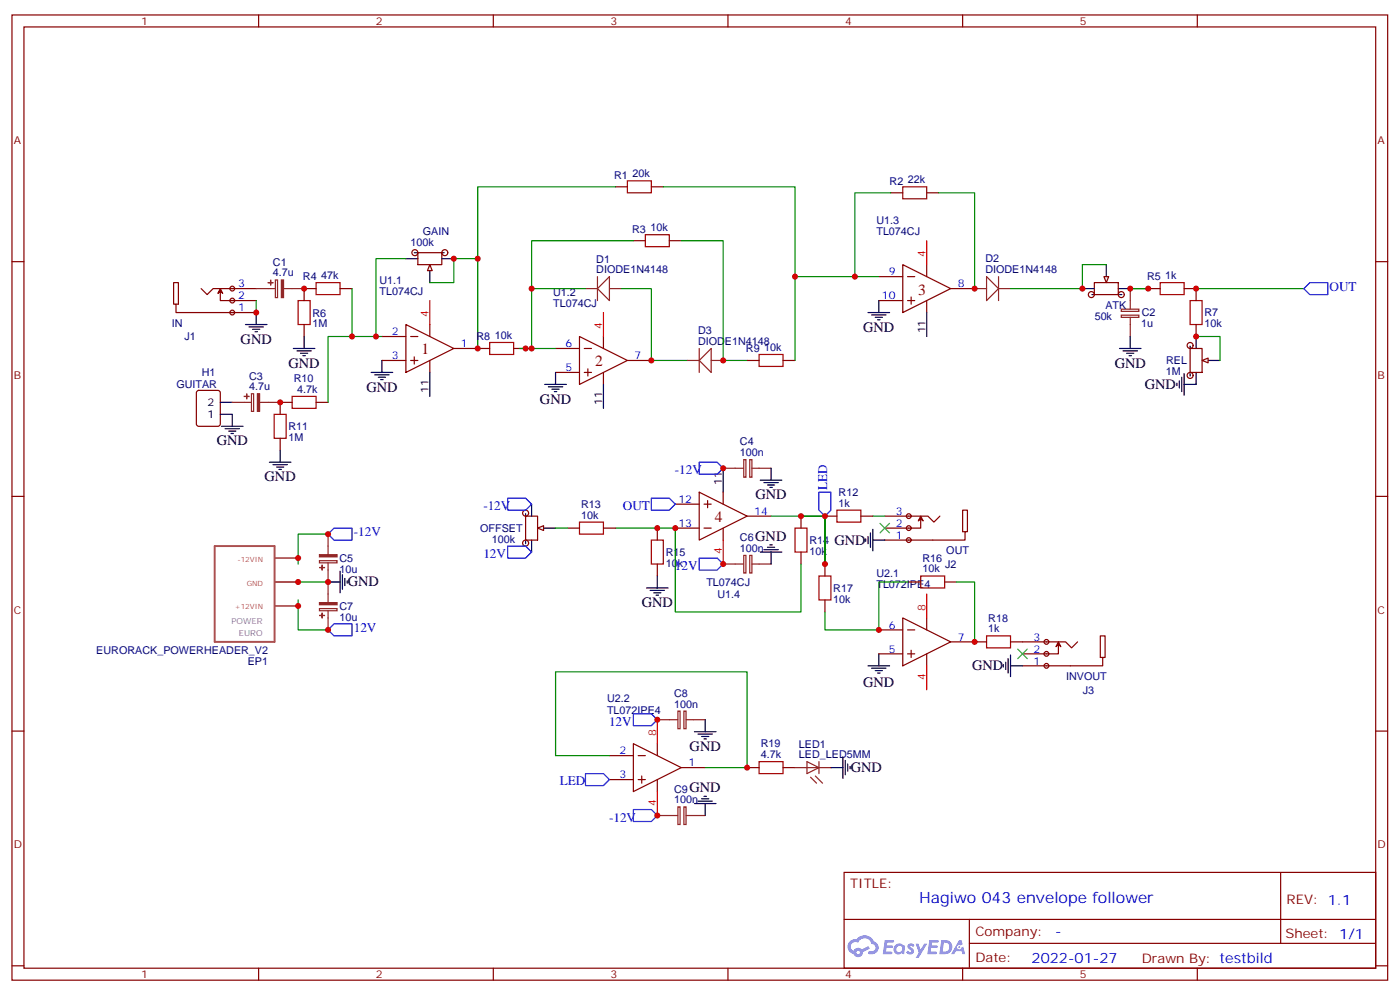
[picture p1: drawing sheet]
<svg xmlns="http://www.w3.org/2000/svg" width="413mm" height="293mm" viewBox="0 0 413 293" stroke-linecap="round" stroke-linejoin="round" font-family="sans-serif">
<g fill="none" stroke="#870000" stroke-width=".35">
<path d="M3.5 4.4h405.4v284.3h-405.4zM7.1 7.9h398.2v277.3h-398.2zM76.2 4.4v3.5M145.3 4.4v3.5M214.5 4.4v3.5M283.6 4.4v3.5M352.8 4.4v3.5M3.5 77.1h3.6M405.3 77.1h3.6M3.5 146.2h3.6M405.3 146.2h3.6M3.5 215.4h3.6"/>
<path d="M405.3 215.4h3.6M248.7 257h156.6v28.2h-156.6zM377.3 257v20.9M248.7 270.8h156.5M285.6 277.9h119.6M285.6 270.8v14.2M3.5 284.5h3.6M76.2 285.2v3.5M145.3 285.2v3.5M214.5 285.2v3.5M283.6 285.2v3.5M352.8 285.2v3.5"/>
<path d="M405.3 284.5h3.6"/>
</g>
<g fill="#5487ff">
<path d="M267.7 278.2a1.22 1.22 0 0 1 1.7 .2l-.4 .6a.47 .47 0 0 0-.3-.4 .47 .47 0 0 0-.5 .2l.1 .2a1.14 1.14 0 0 1 .8 1.8 1.14 1.14 0 0 1-1.9 0l-.2-.2 .5-.6 .7 .5a.29 .29 0 0 0 .3-.3 .29 .29 0 0 0-.2-.3 1.04 1.04 0 0 1-.6-1.7z"/>
<path d="M260.7 276.9h2.4l.3 .2-.2 .5-1.8 .1-.1 .8h1.5l.3 .4-.3 .4h-1.6l-.2 1.1h1.7l.2 .3-.2 .3-2.6 .1z"/>
<path d="M273.8 276.9h2.4l.3 .2-.1 .5-1.8 .1-.2 .8h1.6l.3 .4-.4 .4h-1.6l-.1 1.1h1.7l.2 .3-.2 .3-2.6 .1z"/>
<path d="M282.6 276.9h.7l.3 1.3-.6 .3a.69 .69 0 0 0-1 .3 .69 .69 0 0 0 .4 .9 .69 .69 0 0 0 .9-.6l.5-.2 .6 2.2h-.8l-.2-.9h-1.8l-.5 .9h-.8z"/>
<path d="M269.8 278h.8l.6 1.8 1.1-1.8h.9l-2.6 4.2h-.8l.9-1.5z"/>
<path d="M277.4 276.9l-.6 4.2h1.3a2.11 2.11 0 0 0 2.5-2.1 2.11 2.11 0 0 0-2.5-2.1zM278.1 277.7a1.39 1.39 0 0 1 1.7 1.4 1.39 1.39 0 0 1-1.8 1.3h-.3z"/>
<path d="M263.7 278.5a1.54 1.54 0 0 0-.1 2.2 1.54 1.54 0 0 0 2.2 .1l.6 .3 .3-2.3-.2-.3h-.4a1.49 1.49 0 0 0-2.4 0zM264 279.5a.94 .94 0 0 1 1.8 0 .94 .94 0 0 1-1.8 0z"/>
<path d="M250.4 277.3a2.18 2.18 0 0 0 1.1 3.7 1.44 1.44 0 0 0 1.6 .9 1.44 1.44 0 0 0 1.2-1.4l2-1.1-.5-.7-1.9 1a1.47 1.47 0 0 0-2.4 .4 1.39 1.39 0 0 1-.7-1.9 1.39 1.39 0 0 1 2-.5 2.12 2.12 0 0 1 2.2-1.3 2.12 2.12 0 0 1 1.9 1.7 1.14 1.14 0 0 1 1.1 1.4 1.14 1.14 0 0 1-1.7 .7 .43 .43 0 0 0-.5 .4 .43 .43 0 0 0 .4 .5 1.98 1.98 0 0 0 2.5-1.2 1.98 1.98 0 0 0-1.2-2.6 3.1 3.1 0 0 0-5.3-.6l-.9 .1zM252.3 280.6a.55 .55 0 0 1 1.1 0 .55 .55 0 0 1-1.1 0z"/>
<circle cx="282.6" cy="279" r=".26"/>
</g>
<path d="M63.3 160.9h17.6v28.2h-17.6z" fill="none" stroke="#a64a4a" stroke-width=".56"/>
<path d="M80.9 178.5h6.9M80.9 164.4h6.9M80.9 171.4h6.9" fill="none" stroke="#a64a4a" stroke-width=".35"/>
<path d="M96.7 157.3h-8.9v8.9M87.8 176.7v8.9h8.9M87.8 171.4h8.9" fill="none" stroke="#008700" stroke-width=".35"/>
<path d="M96.7 157.3l1.7-1.7h5.3v3.5h-5.3zM96.7 185.6l1.7-1.8h5.3v3.5h-5.3z" fill="none" stroke="#00f" stroke-width=".35"/>
<path d="M330.4 91.1h5.2v.6h-5.2zM330.4 92.9h5.2v.6h-5.2zM333 85v6M333 93.5v5.6M96.7 157.3v6M94.1 165.2h5.2v.6h-5.2zM94.1 179.3h5.2v.6h-5.2zM96.7 165.8v11.6M96.7 179.9v5.7" fill="none" stroke="#8c2424" stroke-width=".35"/>
<g fill="#8c2424" stroke="#8c2424" stroke-width=".35">
<path d="M94.1 163.4h5.2v.6h-5.2z"/>
<path d="M94.2 167.2h1.4z"/>
<path d="M94.9 166.5v1.4z"/>
<path d="M94.1 177.5h5.2v.7h-5.2z"/>
<path d="M94.2 181.3h1.4z"/>
<path d="M94.9 180.6v1.4z"/>
</g>
<g fill="none" stroke="#870000" stroke-width=".35">
<path d="M266 78l14.1 7-14.1 7.1zM273 78v3.5M112.5 99.1h7.1M119.6 95.6l14.1 7.1-14.1 7zM121 99.1h2.1M126.6 95.6v3.5M170.7 99.1l14.2 7.1-14.2 7zM177.8 99.1v3.6M258.9 81.5h7.1M258.9 88.5h7.1M267.4 81.5h2.1M267.4 88.5h2.1"/>
<path d="M268.5 87.5v2.1M273 88.5v3.6M280.1 85h7.1M112.5 106.2h7.1M121 106.2h2.1M122.1 105.1v2.1M126.6 106.2v3.5M133.7 102.7h7.1M163.7 102.7h7M163.7 109.7h7M172.2 102.7h2.1M172.2 109.7h2.1"/>
<path d="M173.2 108.7v2.1M177.8 109.7v3.5M184.9 106.2h7"/>
</g>
<path d="M273 70.9v7.1M126.6 88.5v7.1M177.8 92.1v7" fill="none" stroke="#f00" stroke-width=".35"/>
<path d="M273 92.1v7M126.6 109.7v7.1M177.8 113.2v7.1" fill="none" stroke="#000" stroke-width=".35"/>
<g fill="#f0f0f0" stroke="#870000" stroke-width=".35">
<circle cx="68.4" cy="92.1" r=".71"/>
<circle cx="68.4" cy="88.5" r=".71"/>
<circle cx="68.4" cy="85" r=".71"/>
</g>
<path d="M123.1 74.4h7.1v3.6h-7.1zM51.9 89.6h.7v-6.3h-1.4v6.3h.7v2.5h23.6M59.3 85l1.7 1.8 1.8-1.8h12.7M64.9 85.7l.7 .7-.7-1.4-.7 1.4 .7-.7v2.8h10.6" fill="none" stroke="#870000" stroke-width=".35"/>
<path d="M119.6 76.2h3.5M126.6 79.7v3.6M130.2 76.2h3.5" fill="none" stroke="#000" stroke-width=".35"/>
<path d="M126.6 78l.8 1.7h-1.5z" fill="#f0f0f0" stroke="#870000" stroke-width=".35"/>
<g fill="none" stroke="#000" stroke-width=".35">
<path d="M122.1 74.4h.7M130.2 74.4h.7M326 78v3.5M72.3 95.6h6.4M73.4 96.3h4.2M74.4 97h2.2M75.1 97.7h.7M75.5 92.1v3.5M89.6 99.1v3.6M255.8 92.1h6.3M256.8 92.8h4.3M257.9 93.5h2.1"/>
<path d="M258.6 94.2h.7M258.9 88.5v3.6M318.9 85h3.5M329.5 85h3.5M64.9 118.5h3.5M86.4 102.7h6.4M87.5 103.4h4.2M88.5 104.1h2.2M89.3 104.8h.7M109.4 109.7h6.3M110.4 110.4h4.3M111.5 111.1h2.1"/>
<path d="M112.2 111.8h.7M112.5 106.2v3.5M160.5 113.2h6.4M161.6 113.9h4.2M162.6 114.7h2.1M163.3 115.4h.7M163.7 109.7v3.5M64.9 122.1h3.5v3.5M65.3 125.6h6.3M66.3 126.3h4.3M67.4 127h2.1M68.1 127.7h.7"/>
<path d="M79.4 136.2h6.3M80.4 136.9h4.3M81.5 137.6h2.1M82.2 138.3h.7M82.5 132.6v3.6"/>
</g>
<g fill="none" stroke="#870000" stroke-width=".35">
<path d="M181.3 55h3.6M191.9 55h3.5M262.5 56.8h3.5M273 56.8h3.6M186.6 70.9h3.5M197.2 70.9h3.5M89.6 95.6v3.5M93.1 85h-3.5v3.5M100.2 85h3.5M322.4 83.3h7.1v3.5h-7.1zM58.1 115.2l.5-.2h5.6l.7 .4v9.5l-.5 .6-5.8 .1-.7-.5v-9.4zM86.1 118.5h-3.6v3.6"/>
<path d="M93.1 118.5h3.6M140.8 102.7h3.5M151.3 102.7h3.6M220.1 106.2h3.6M230.7 106.2h3.5M82.5 129.1v3.5"/>
<circle cx="122.2" cy="74.4" r=".88"/>
<circle cx="131.1" cy="74.4" r=".88"/>
</g>
<g fill="none" stroke="#008700" stroke-width=".35">
<path d="M181.3 55h-40.5v21.2M195.4 55h38.8v51.2M262.5 56.8h-10.6v24.7M276.6 56.8h10.6v28.2M119.6 76.2h-8.8v22.9M186.6 70.9h-30v14.1M200.7 70.9h12.4v35.3h7M75.5 88.5v3.6M103.7 85v14.1h8.8M103.7 99.1h-7v19.4M126.6 83.3h7.1v-7.1h7.1v26.5M172.5 85h-15.9v17.7"/>
<path d="M183.1 85h8.8v21.2h10.6M234.2 81.5h24.7M153.1 102.7h10.6"/>
</g>
<g fill="none" stroke="#8c2424" stroke-width=".35">
<path d="M75.5 85h5.6M81.1 82.5h.7v5.2h-.7zM83.6 85h6M172.5 85h3.5M176 85l3.6-3.5v7zM176 81.5v7M179.6 85h3.5M287.2 85h3.5M290.7 81.5l3.5 3.5-3.5 3.5zM294.2 85h3.5M294.2 81.5v7M68.4 118.5h5.7"/>
<path d="M74.1 116h.6v5.2h-.6zM76.6 118.5h5.9M202.5 106.2h3.5M206 106.2l3.5-3.5v7zM206 102.7v7M209.5 106.2h3.6"/>
</g>
<g fill="#8c2424" stroke="#8c2424" stroke-width=".35">
<path d="M82.9 82.5h.6v5.2h-.6z"/>
<path d="M79.7 82.6l.1 1.4z"/>
<path d="M79 83.3h1.4z"/>
<path d="M75.8 116h.7v5.2h-.7z"/>
<path d="M72.7 116.1v1.4z"/>
<path d="M72 116.8h1.4z"/>
</g>
<path d="M184.9 53.3h7v3.5h-7zM266 55h7v3.6h-7zM190.1 69.1h7.1v3.6h-7.1zM87.8 88.5h3.6v7.1h-3.6zM93.1 83.3h7.1v3.5h-7.1zM86.1 116.8h7v3.5h-7zM144.3 100.9h7v3.5h-7zM223.7 104.4h7v3.5h-7zM80.8 122.1h3.5v7h-3.5z" fill="none" stroke="#a10000" stroke-width=".35"/>
<path d="M325.3 81.5h1.4l-.7 1.8z" fill="#f0f0f0" stroke="#870000" stroke-width=".35"/>
<path d="M321.7 86.8h.7M329.8 86.8h.8M333 99.1v3.6M352.4 99.1v3.6M329.8 102.7h6.4M330.9 103.4h4.2M332 104.1h2.1M332.7 104.8h.7M352.4 109.7v3.5M356 106.2h3.5" fill="none" stroke="#000" stroke-width=".35"/>
<g fill="none" stroke="#870000" stroke-width=".35">
<path d="M338.3 85h3.5M348.9 85h3.5v3.5M352.4 95.6v3.5M350.7 102.7h3.5v7h-3.5z"/>
<circle cx="321.6" cy="86.8" r=".88"/>
<circle cx="330.4" cy="86.8" r=".88"/>
</g>
<path d="M326 78h-7.1v7h-21.2M333 85h5.3" fill="none" stroke="#008700" stroke-width=".35"/>
<path d="M341.8 83.3h7.1v3.5h-7.1zM350.7 88.5h3.5v7.1h-3.5z" fill="none" stroke="#a10000" stroke-width=".35"/>
<path d="M354.2 106.2l1.8-.7v1.4z" fill="#f0f0f0" stroke="#870000" stroke-width=".35"/>
<g fill="none" stroke="#000" stroke-width=".35">
<path d="M346.8 112.9v.7M347.5 112.2v2.1M348.2 111.1v4.3M348.9 113.2h3.5M348.9 110.1v6.3M350.7 102v.7M350.7 110.1v.7M213.1 137.9v7.1M156.6 148.5v3.5M156.6 159.1v3.5M160.2 155.6h3.5M190.5 173.2h6.3"/>
<path d="M191.6 173.9h4.2M192.6 174.6h2.1M193.3 175.3h.7M193.7 169.7v3.5"/>
</g>
<g fill="none" stroke="#870000" stroke-width=".35">
<path d="M154.9 152h3.5v7.1h-3.5zM167.2 155.6h3.5M177.8 155.6h3.5M193.7 155.6v3.5M199 155.6h7M199 148.5h7M206 145l14.1 7-14.1 7.1zM207.4 155.6h2.1M207.4 148.5h2.1M208.5 147.5v2.1M213.1 145v3.5M213.1 155.6v3.5"/>
<path d="M220.1 152h7.1M193.7 166.2v3.5"/>
<circle cx="350.7" cy="101.8" r=".88"/>
<circle cx="350.7" cy="110.6" r=".88"/>
</g>
<path d="M352.4 85h31.8M181.3 155.6h17.7v24.7h37v-14.1" fill="none" stroke="#008700" stroke-width=".35"/>
<path d="M213.1 159.1v7.1" fill="none" stroke="#f00" stroke-width=".35"/>
<path d="M384.2 85l1.7-1.7h5.3v3.5h-5.3zM191.9 146.8h5.3l1.8 1.7-1.8 1.8h-5.3z" fill="none" stroke="#00f" stroke-width=".35"/>
<path d="M170.7 153.8h7.1v3.5h-7.1zM191.9 159.1h3.5v7.1h-3.5z" fill="none" stroke="#a10000" stroke-width=".35"/>
<path d="M158.4 155.6l1.8-.7v1.4z" fill="#f0f0f0" stroke="#870000" stroke-width=".35"/>
<path d="M227.2 137.9v3.6M154.9 151.3v.7M154.9 159.5v.7M224 141.5h6.4M225.1 142.2h4.2M226.1 142.9h2.1M226.8 143.6h.7M224 162.6h6.4M225.1 161.9h4.2M226.1 161.2h2.1M226.8 160.5h.7M227.2 162.6v3.6" fill="none" stroke="#000" stroke-width=".35"/>
<g fill="none" stroke="#870000" stroke-width=".35">
<path d="M236 152v3.6M243.1 152h3.5M253.6 152h3.6M236 162.6v3.6"/>
<circle cx="154.9" cy="151.2" r=".88"/>
<circle cx="154.9" cy="160" r=".88"/>
</g>
<path d="M163.7 155.6h3.5M227.2 152h15.9v14.2" fill="none" stroke="#008700" stroke-width=".35"/>
<path d="M213.1 137.9h6M219.1 135.4h.7v5.2h-.7zM220.9 135.4h.6v5.2h-.6zM221.5 137.9h5.7M213.1 166.2h6M219.1 163.6h.7v5.2h-.7zM220.9 163.6h.6v5.2h-.6zM221.5 166.2h5.7" fill="none" stroke="#8c2424" stroke-width=".35"/>
<path d="M206 136.2h5.3l1.8 1.7-1.8 1.8h-5.3zM206 164.4h5.3l1.8 1.8-1.8 1.7h-5.3z" fill="none" stroke="#00f" stroke-width=".35"/>
<path d="M234.2 155.6h3.6v7h-3.6zM246.6 150.3h7v3.5h-7z" fill="none" stroke="#a10000" stroke-width=".35"/>
<g fill="#f0f0f0" stroke="#870000" stroke-width=".35">
<circle cx="267.8" cy="159.1" r=".71"/>
<circle cx="267.8" cy="155.6" r=".71"/>
<circle cx="267.8" cy="152" r=".71"/>
</g>
<g fill="none" stroke="#870000" stroke-width=".35">
<path d="M260.7 152h12.7l1.8 1.8 1.7-1.8M271.3 152.8l-.7 .7 .7-1.5 .7 1.5-.7-.7v2.8h-10.6M284.3 156.6h-.7v-6.3h1.4v6.3h-.7v2.5h-23.6M243.1 166.2v3.5M243.1 176.7v3.6M267.8 171.4h3.5M278.3 171.4h3.6M258.9 185.6h7.1M258.9 192.6h7.1M266 182l14.1 7.1-14.1 7zM267.4 185.6h2.1M267.4 192.6h2.1"/>
<path d="M268.5 191.6v2.1M273 182v3.6M273 192.6v3.5M280.1 189.1h10.6M297.7 189.1h3.6M186.6 219.1l14.1 7-14.1 7.1zM193.7 219.1v3.5M179.6 222.6h7M179.6 229.7h7M188 222.6h2.1M188 229.7h2.1M189.1 228.6v2.1"/>
<path d="M193.7 229.7v3.5M200.7 226.1h7.1M220.1 226.1h3.6M230.7 226.1h3.5"/>
</g>
<path d="M236 152h7.1v14.2v-14.2M257.2 152h3.5M267.8 171.4h-8.9v14.2h-15.8v-5.3M281.9 171.4h5.3v17.7M179.6 222.6h-15.9v-24.7h56.4v28.2h-12.3" fill="none" stroke="#008700" stroke-width=".35"/>
<path d="M259.3 154.2l2.8 2.8M262.1 154.2l-2.8 2.8" fill="none" stroke="#3c3" stroke-width=".35"/>
<g fill="none" stroke="#000" stroke-width=".35">
<path d="M255.1 158.8v.7M255.8 158v2.2M256.5 157v4.2M257.2 159.1h3.5M257.2 155.9v6.4M255.8 196.1h6.3M256.8 196.8h4.3M257.9 197.6h2.1M258.6 198.3h.7M258.9 192.6v3.5M204.6 215.5h6.4M205.7 216.3h4.2"/>
<path d="M206.7 217h2.1M207.4 217.7h.7M207.8 212v3.5M204.6 236.7h6.4M205.7 236h4.2M206.7 235.3h2.1M207.4 234.6h.7M207.8 236.7v3.5M244.8 226.1h3.6M248.4 223v6.3M249.1 224v4.2M249.8 225.1v2.1"/>
<path d="M250.5 225.8v.7"/>
</g>
<path d="M241.3 169.7h3.5v7h-3.5zM271.3 169.7h7v3.5h-7zM290.7 187.3h7v3.6h-7zM223.7 224.4h7v3.5h-7z" fill="none" stroke="#a10000" stroke-width=".35"/>
<path d="M273 175v7M273 196.1v7.1M193.7 212v7.1M193.7 233.2v7" fill="none" stroke="#f00" stroke-width=".35"/>
<path d="M241.3 145h3.5v5.3l-1.7 1.7-1.8-1.7zM186.6 210.3h5.3l1.8 1.7-1.8 1.8h-5.3zM172.5 227.9h5.3l1.8 1.8-1.8 1.7h-5.3zM186.6 238.5h5.3l1.8 1.7-1.8 1.8h-5.3z" fill="none" stroke="#00f" stroke-width=".35"/>
<g fill="none" stroke="#8c2424" stroke-width=".35">
<path d="M193.7 212h6M199.7 209.5h.7v5.2h-.7zM201.5 209.5h.6v5.2h-.6zM202.1 212h5.7M199.7 237.7h.7v5.2h-.7zM201.5 237.7h.6v5.2h-.6zM234.2 226.1h10.6M237.8 224.4l3.5 1.7-3.5 1.8zM238.8 229l1.8 1.7M240.2 228.6l2.2 2.1M241.3 224.4v3.5M193.7 240.2h6"/>
<path d="M202.1 240.2h5.7"/>
</g>
<g fill="#f0f0f0" stroke="#870000" stroke-width=".35">
<circle cx="308.3" cy="196.1" r=".71"/>
<circle cx="308.3" cy="192.6" r=".71"/>
<circle cx="308.3" cy="189.1" r=".71"/>
</g>
<path d="M301.3 189.1h12.7l1.7 1.8 1.8-1.8M311.9 189.8l-.8 .7 .8-1.4 .7 1.4-.7-.7v2.8h-10.6M324.9 193.7h-.7v-6.4h1.4v6.4h-.7v2.4h-23.6" fill="none" stroke="#870000" stroke-width=".35"/>
<path d="M299.9 191.2l2.8 2.8M302.7 191.2l-2.8 2.8" fill="none" stroke="#3c3" stroke-width=".35"/>
<path d="M96.7 171.4h3.5M100.2 168.3v6.3M100.9 169.3v4.3M101.6 170.4v2.1M102.3 171.1v.7M295.6 195.8v.7M296.3 195.1v2.1M297 194v4.3M297.7 196.1h3.6M297.7 193v6.3" fill="none" stroke="#000" stroke-width=".35"/>
<path d="M352.4 99.1h7.1v7.1" fill="none" stroke="#008700" stroke-width=".35"/>
<path d="M149.6 146.8h5.3l1.7 1.7-1.7 1.8h-5.3zM149.6 160.9h5.3l1.7 1.7-1.7 1.8h-5.3z" fill="none" stroke="#00f" stroke-width=".35"/>
<g fill="#c00">
<circle cx="87.8" cy="171.4" r=".88"/>
<circle cx="87.8" cy="164.4" r=".88"/>
<circle cx="87.8" cy="178.5" r=".88"/>
<circle cx="96.7" cy="171.4" r=".88"/>
<circle cx="96.7" cy="157.3" r=".88"/>
<circle cx="96.7" cy="185.6" r=".88"/>
<circle cx="75.5" cy="92.1" r=".88"/>
<circle cx="82.6" cy="118.5" r=".88"/>
<circle cx="89.6" cy="85" r=".88"/>
<circle cx="103.7" cy="99.1" r=".88"/>
<circle cx="110.8" cy="99.1" r=".88"/>
<circle cx="133.7" cy="76.2" r=".88"/>
<circle cx="140.8" cy="102.7" r=".88"/>
<circle cx="154.9" cy="102.7" r=".88"/>
<circle cx="156.6" cy="102.7" r=".88"/>
<circle cx="191.9" cy="106.2" r=".88"/>
<circle cx="156.6" cy="85" r=".88"/>
<circle cx="213.1" cy="106.2" r=".88"/>
<circle cx="140.8" cy="76.2" r=".88"/>
<circle cx="234.2" cy="81.5" r=".88"/>
<circle cx="251.9" cy="81.5" r=".88"/>
<circle cx="287.2" cy="85" r=".88"/>
<circle cx="333" cy="85" r=".88"/>
<circle cx="338.3" cy="85" r=".88"/>
<circle cx="352.4" cy="85" r=".88"/>
<circle cx="193.7" cy="155.6" r=".88"/>
<circle cx="213.1" cy="137.9" r=".88"/>
<circle cx="213.1" cy="166.2" r=".88"/>
<circle cx="199" cy="155.6" r=".88"/>
<circle cx="236" cy="152" r=".88"/>
<circle cx="243.1" cy="152" r=".88"/>
<circle cx="243.1" cy="166.2" r=".88"/>
<circle cx="258.9" cy="185.6" r=".88"/>
<circle cx="220.1" cy="226.1" r=".88"/>
<circle cx="193.7" cy="212" r=".88"/>
<circle cx="193.7" cy="240.2" r=".88"/>
<circle cx="287.2" cy="189.1" r=".88"/>
<circle cx="352.4" cy="99.1" r=".88"/>
<circle cx="318.9" cy="85" r=".88"/>
</g>
<g font-size="4.6" fill="#800">
<text x="270.6" y="86.8">3</text>
<text x="124.2" y="104.4">1</text>
<text x="175.3" y="107.9">2</text>
<text x="210.6" y="153.8">4</text>
</g>
<text font-size="4.6" fill="#00f" x="270.8" y="266">Hagiwo 043 envelope follower</text>
<g font-size="4.2">
<text x="70.9" y="101.2">GND</text>
<text x="254.4" y="97.7">GND</text>
<text x="85" y="108.3">GND</text>
<text x="328.4" y="108.3">GND</text>
<text x="107.9" y="115.4">GND</text>
<text x="159.1" y="118.9">GND</text>
<text x="337.3" y="114.7">GND</text>
<text x="63.9" y="131.2">GND</text>
<text x="78" y="141.8">GND</text>
<text x="222.6" y="147.1">GND</text>
<text x="222.5" y="159.3">GND</text>
<text x="245.9" y="160.5">GND</text>
<text x="102.5" y="172.8">GND</text>
<text x="189.1" y="178.9">GND</text>
<text x="286.5" y="197.5">GND</text>
<text x="254.3" y="202.2">GND</text>
<text x="203.2" y="221.2">GND</text>
<text x="250.6" y="227.4">GND</text>
<text x="203.1" y="233.4">GND</text>
</g>
<g font-size="4.2" fill="#00f">
<text x="310.9" y="275.8">-</text>
<text x="304" y="283.6">2022-01-27</text>
</g>
<g font-size="3.9" fill="#00f">
<text x="391.8" y="85.7">OUT</text>
<text x="198.9" y="139.7">-12V</text>
<text x="243.7" y="144.5" transform="rotate(-90 243.7 144.5)">LED</text>
<text x="142.4" y="150.3">-12V</text>
<text x="183.5" y="150.1">OUT</text>
<text x="104.2" y="158">-12V</text>
<text x="142.4" y="164.4">12V</text>
<text x="198.9" y="167.9">12V</text>
<text x="104.2" y="186.2">12V</text>
<text x="179.5" y="213.8">12V</text>
<text x="164.9" y="231.2">LED</text>
<text x="179.5" y="242">-12V</text>
</g>
<g font-size="3.9" fill="#800">
<text x="250.5" y="261.6">TITLE:</text>
<text x="379.1" y="266.3">REV: 1.1</text>
<text x="287.4" y="275.8">Company:</text>
<text x="378.7" y="276.4">Sheet: 1/1</text>
<text x="287.4" y="283.5">Date:</text>
<text x="336.4" y="283.5">Drawn By: testbild</text>
</g>
<g font-size="3.2" fill="#800">
<text x="41.6" y="7.4">1</text>
<text x="110.8" y="7.4">2</text>
<text x="179.9" y="7.4">3</text>
<text x="249.1" y="7.4">4</text>
<text x="318.2" y="7.4">5</text>
<text x="4.1" y="42.5">A</text>
<text x="405.9" y="42.5">A</text>
<text x="4.1" y="111.7">B</text>
<text x="405.9" y="111.7">B</text>
<text x="4.1" y="180.8">C</text>
<text x="405.9" y="180.8">C</text>
<text x="4.1" y="249.9">D</text>
<text x="405.9" y="249.9">D</text>
<text x="41.6" y="288.2">1</text>
<text x="110.8" y="288.2">2</text>
<text x="179.9" y="288.2">3</text>
<text x="249.1" y="288.2">4</text>
<text x="318.2" y="288.2">5</text>
</g>
<g font-size="3.2" fill="#000080">
<text x="181" y="52.6">R1</text>
<text x="186.3" y="52.2">20k</text>
<text x="267.5" y="54">22k</text>
<text x="262.1" y="54.4">R2</text>
<text x="124.6" y="69.3">GAIN</text>
<text x="186.3" y="68.5">R3</text>
<text x="191.6" y="68.1">10k</text>
<text x="258.2" y="69.1">TL074CJ</text>
<text x="258.2" y="66.1">U1.3</text>
<text x="121" y="72.5">100k</text>
<text x="175.7" y="77.4">D1</text>
<text x="290.3" y="77.3">D2</text>
<text x="80.4" y="81.4">4.7u</text>
<text x="80.4" y="78.3">C1</text>
<text x="89.3" y="82.6">R4</text>
<text x="94.6" y="82.2">47k</text>
<text x="111.8" y="83.7">U1.1</text>
<text x="175.7" y="80.4">DIODE1N4148</text>
<text x="290.3" y="80.4">DIODE1N4148</text>
<text x="338" y="82.6">R5</text>
<text x="343.3" y="82.2">1k</text>
<text x="111.8" y="86.8">TL074CJ</text>
<text x="163" y="87.2">U1.2</text>
<text x="92.1" y="93.3">R6</text>
<text x="163" y="90.3">TL074CJ</text>
<text x="322.5" y="94.4">50k</text>
<text x="325.7" y="91.1">ATK</text>
<text x="336.4" y="93.2">C2</text>
<text x="354.9" y="93.2">R7</text>
<text x="50.7" y="96.3">IN</text>
<text x="54.4" y="100.2">J1</text>
<text x="92.1" y="96.4">1M</text>
<text x="140.4" y="100.3">R8</text>
<text x="145.8" y="99.8">10k</text>
<text x="205.7" y="101.6">DIODE1N4148</text>
<text x="205.7" y="98.5">D3</text>
<text x="336.3" y="96.4">1u</text>
<text x="354.9" y="96.4">10k</text>
<text x="219.8" y="103.8">R9</text>
<text x="225.1" y="103.4">10k</text>
<text x="343.6" y="107.3">REL</text>
<text x="59.4" y="110.8">H1</text>
<text x="73.4" y="111.9">C3</text>
<text x="86.6" y="112.7">R10</text>
<text x="343.5" y="110.5">1M</text>
<text x="52" y="114.4">GUITAR</text>
<text x="73.4" y="114.9">4.7u</text>
<text x="87.6" y="115.7">4.7k</text>
<text x="85" y="129.9">1M</text>
<text x="85" y="126.8">R11</text>
<text x="218" y="131.2">C4</text>
<text x="218" y="134.3">100n</text>
<text x="171.2" y="149.6">R13</text>
<text x="247.1" y="149.2">1k</text>
<text x="247.1" y="146">R12</text>
<text x="171.2" y="152.8">10k</text>
<text x="141.5" y="156.8">OFFSET</text>
<text x="144.9" y="159.9">100k</text>
<text x="218" y="159.4">C6</text>
<text x="238.5" y="160.2">R14</text>
<text x="100" y="165.5">C5</text>
<text x="196.1" y="166.9">10k</text>
<text x="196.1" y="163.8">R15</text>
<text x="218" y="162.6">100n</text>
<text x="238.5" y="163.4">10k</text>
<text x="271.8" y="165.5">R16</text>
<text x="278.5" y="167.3">J2</text>
<text x="278.8" y="163.3">OUT</text>
<text x="100" y="168.7">10u</text>
<text x="208.1" y="172.6">TL074CJ</text>
<text x="258.2" y="173.2">TL072IPE4</text>
<text x="258.2" y="169.9">U2.1</text>
<text x="271.8" y="168.6">10k</text>
<text x="100" y="179.6">C7</text>
<text x="211.4" y="176.1">U1.4</text>
<text x="245.5" y="177.5">10k</text>
<text x="245.5" y="174.3">R17</text>
<text x="100" y="182.8">10u</text>
<text x="291.2" y="183.1">R18</text>
<text x="291.2" y="186.3">1k</text>
<text x="28.4" y="192.6">EURORACK_POWERHEADER_V2</text>
<text x="73" y="195.9">EP1</text>
<text x="314.1" y="200.4">INVOUT</text>
<text x="178.9" y="206.9">U2.2</text>
<text x="198.6" y="208.4">100n</text>
<text x="198.6" y="205.2">C8</text>
<text x="319" y="204.3">J3</text>
<text x="178.9" y="210.3">TL072IPE4</text>
<text x="224.2" y="220.1">R19</text>
<text x="235.4" y="220.2">LED1</text>
<text x="224.2" y="223.3">4.7k</text>
<text x="235.4" y="223.3">LED_LED5MM</text>
<text x="198.6" y="233.5">C9</text>
<text x="198.6" y="236.6">100n</text>
</g>
<g font-size="3.2" fill="#f00">
<text x="272.7" y="75.8" transform="rotate(-90 272.7 75.8)">4</text>
<text x="126.3" y="93.5" transform="rotate(-90 126.3 93.5)">4</text>
<text x="177.4" y="97" transform="rotate(-90 177.4 97)">4</text>
<text x="212.7" y="163.2" transform="rotate(-90 212.7 163.2)">4</text>
<text x="272.7" y="179.9" transform="rotate(-90 272.7 179.9)">8</text>
<text x="272.7" y="200.3" transform="rotate(-90 272.7 200.3)">4</text>
<text x="193.3" y="217" transform="rotate(-90 193.3 217)">8</text>
<text x="193.3" y="237.3" transform="rotate(-90 193.3 237.3)">4</text>
</g>
<g font-size="3.2" fill="#00f">
<text x="261.9" y="81.1">9</text>
<text x="70.2" y="88.2">2</text>
<text x="70.2" y="84.7">3</text>
<text x="259.8" y="88.2">10</text>
<text x="282.2" y="84.7">8</text>
<text x="70.2" y="91.7">1</text>
<text x="115.5" y="98.8">2</text>
<text x="115.5" y="105.8">3</text>
<text x="135.8" y="102.3">1</text>
<text x="166.6" y="102.3">6</text>
<text x="187" y="105.8">7</text>
<text x="166.6" y="109.4">5</text>
<text x="199.9" y="148.2">12</text>
<text x="199.9" y="155.2">13</text>
<text x="222.2" y="151.7">14</text>
<text x="264" y="155.2">2</text>
<text x="264" y="151.7">3</text>
<text x="264" y="158.8">1</text>
<text x="261.9" y="185.2">6</text>
<text x="282.2" y="188.7">7</text>
<text x="304.5" y="188.7">3</text>
<text x="261.9" y="192.3">5</text>
<text x="304.5" y="195.8">1</text>
<text x="304.5" y="192.3">2</text>
<text x="182.5" y="222.3">2</text>
<text x="202.8" y="225.8">1</text>
<text x="182.5" y="229.3">3</text>
</g>
<g font-size="3.2">
<text x="272.7" y="98.2" transform="rotate(-90 272.7 98.2)">11</text>
<text x="61.1" y="119.6">2</text>
<text x="126.3" y="115.9" transform="rotate(-90 126.3 115.9)">11</text>
<text x="177.4" y="119.4" transform="rotate(-90 177.4 119.4)">11</text>
<text x="61.1" y="123.1">1</text>
<text x="212.7" y="142.9" transform="rotate(-90 212.7 142.9)">11</text>
</g>
<g font-size="2.5" fill="#838383">
<text x="68.2" y="183.9">POWER</text>
<text x="70.3" y="187.5">EURO</text>
</g>
<g font-size="2.1" fill="#a54b4b">
<text x="70" y="165.4">-12VIN</text>
<text x="72.7" y="172.5">GND</text>
<text x="69.2" y="179.5">+12VIN</text>
</g>
</svg>
